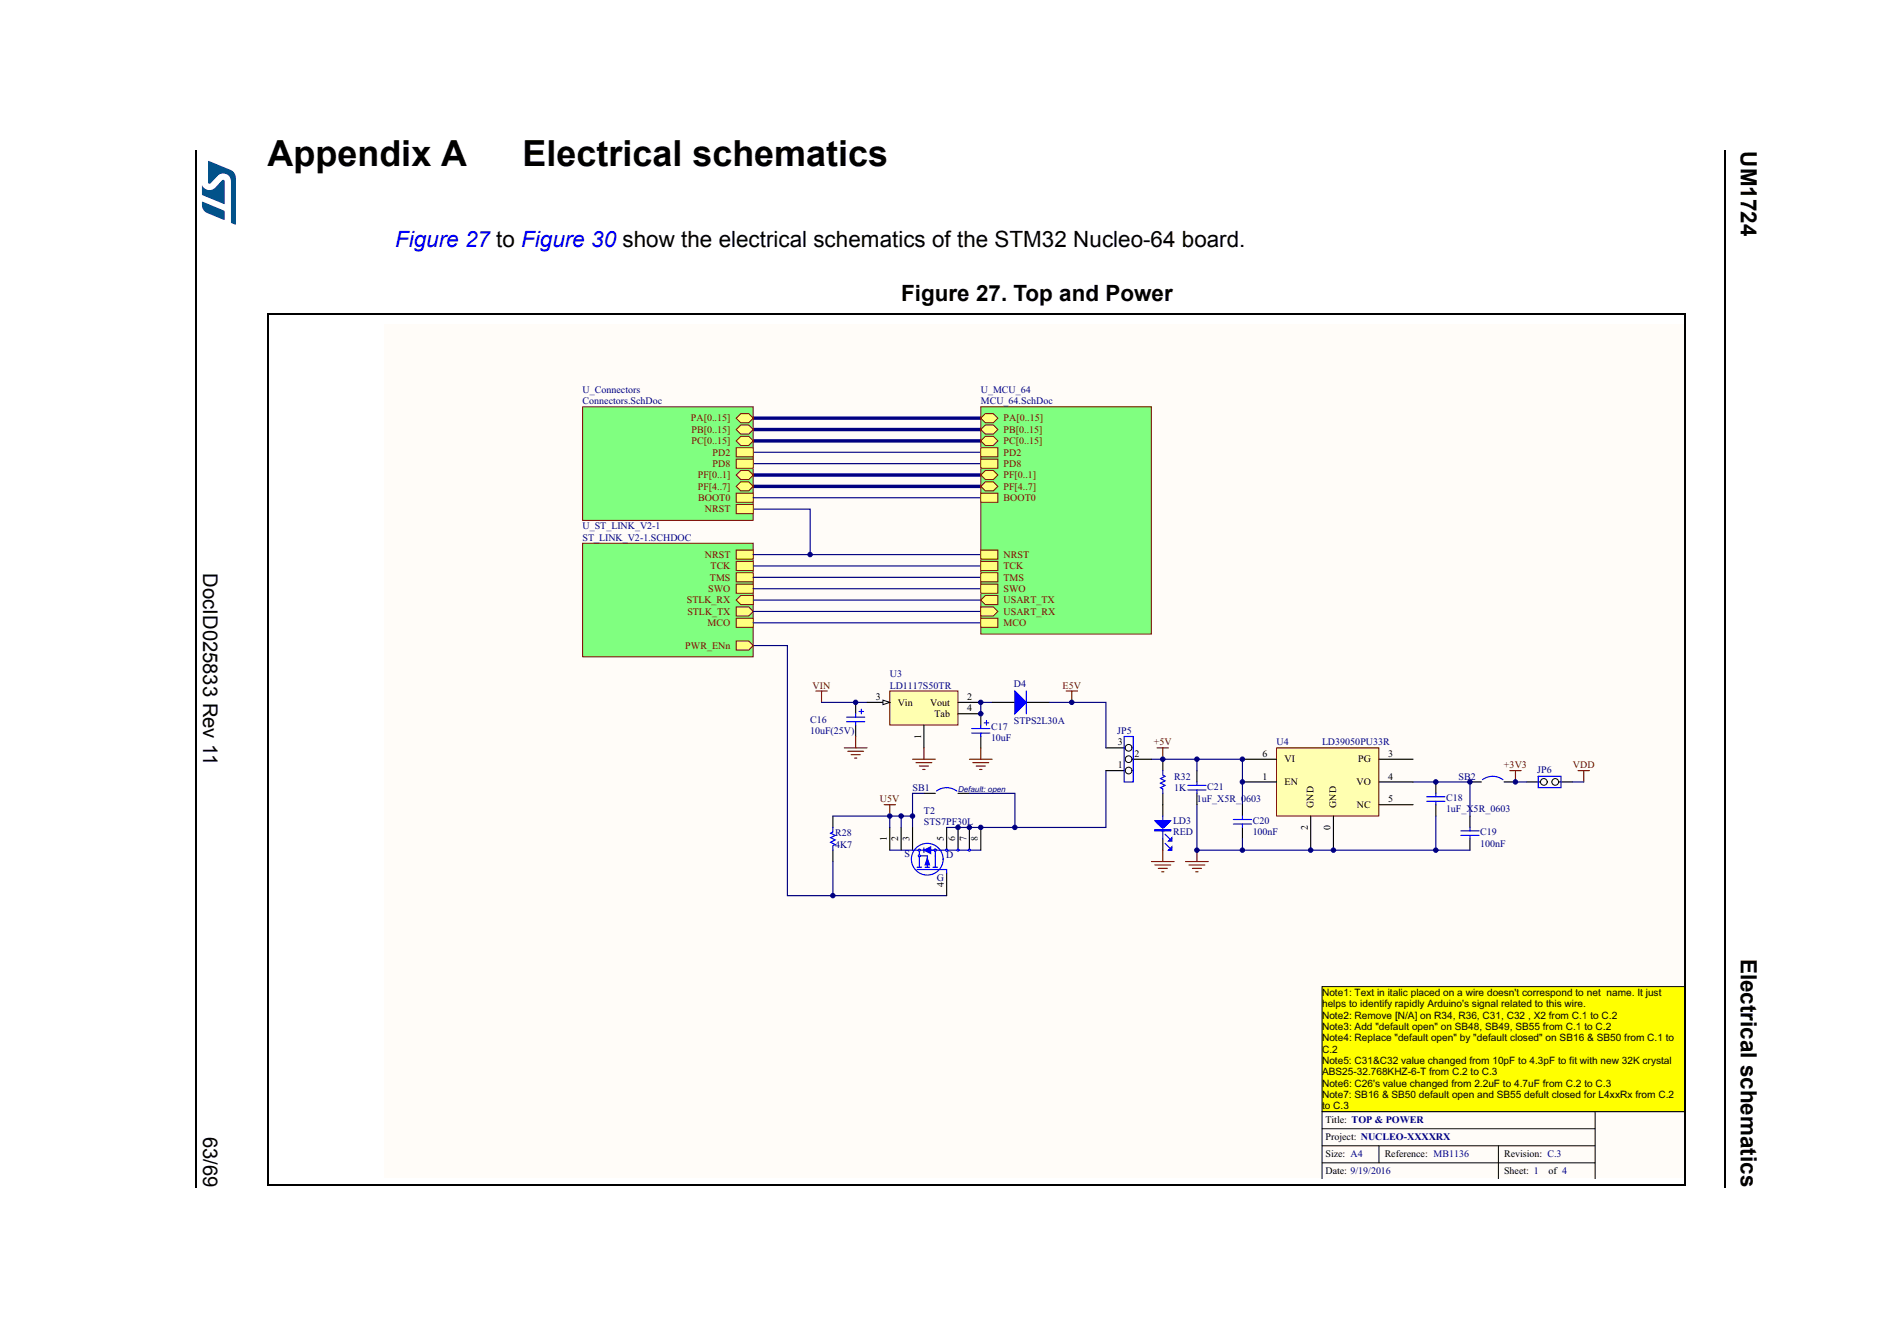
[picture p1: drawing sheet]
<svg xmlns="http://www.w3.org/2000/svg" width="297mm" height="210mm" viewBox="0 0 297 210" stroke-linecap="round" stroke-linejoin="round" font-family="sans-serif">
<path d="M30.6 23.6l.2 .1zM270.6 23.6l.2 .1z" fill="#000"/>
<path d="M30.7 23.7v162.6M270.7 23.7v162.6" fill="none" stroke="#000" stroke-width=".17"/>
<path d="M31.7 25.2h5.3v10h-5.3z" fill="#fff"/>
<g fill="#005189">
<path d="M32.7 25.3l3.5 1.4a1.35 1.35 0 0 1 .8 1.2v7.3h-.1l-.7-.3v-6.4a1.22 1.22 0 0 0-.8-1.2 1.22 1.22 0 0 0-1.4 .4l-.9 1-.4 .1z"/>
<path d="M31.7 31.7l3.5 1.4v1.4l-1.6-.6a2.16 2.16 0 0 1-1.9-1.3z"/>
<path d="M31.7 29.1a1.43 1.43 0 0 0 1.8 .6l1.3-1.4 .2-.1 .2 .1v3.7l-3.4-1.4-.1-.2z"/>
</g>
<path d="M60.3 51h203.9v133.8h-203.9z" fill="#fff"/>
<path d="M60.3 50.9h203.9v133.9h-203.9z" fill="#fffcf8"/>
<path d="M207.5 177.1h42.8M207.5 179.7h42.8M216.4 179.7v2.7M235.1 179.7v5.2M250.3 174.4v10.5M264.3 174.4h-56.8v10.5M207.5 182.4h42.8" fill="none" stroke="#000" stroke-width=".16"/>
<path d="M130.7 128v1.8M130.7 133.4v1.8M195 126.2v1.8M195 129.8v1.8M225.3 122.7v1.8M225.3 126.2v1.8M230.7 128v1.8M230.7 131.6v1.8M239.6 122.7h3.2" fill="none" stroke="#000" stroke-width=".18"/>
<g fill="none" stroke="#00f" stroke-width=".18">
<path d="M130.7 129.8v.7l-.4 .2 .8 .4-.8 .3 .8 .4-.8 .3 .8 .4-.4 .2v.7M193.5 129.3h2.9M193.5 128.6h2.9M195 128v.6M195 129.3v.5M223.9 125.7h2.8M223.9 125h2.8M225.3 124.5v.5M225.3 125.7v.5M229.2 131.1h2.9M229.2 130.3h2.9M230.7 129.8v.5"/>
<path d="M230.7 131.1v.5"/>
</g>
<g fill="none" stroke="#800000" stroke-width=".18">
<path d="M128 108.4h1.8M128.9 108.4v1.8M181.6 117.3h1.8M182.5 117.3v1.8M138.7 126.2h1.8M139.6 126.2v1.8M186 135.2h3.6M186.6 135.7h2.5M187.1 136.2h1.4M187.6 136.8h.4M187.8 133.4v1.8M236.9 120.9h1.8"/>
<path d="M237.8 120.9v1.8M247.6 120.9h1.8M248.5 120.9v1.8"/>
</g>
<path d="M118.2 101.3h5.4v39.2h24.9M130.7 128h12.5v1.8M187.8 120.9v-1.8h7.2v7.1M221.7 122.7h9v5.3M225.3 128v5.4" fill="none" stroke="#000080" stroke-width=".18"/>
<circle cx="242.3" cy="122.7" r=".53" fill="#fffcf8"/>
<circle cx="242.3" cy="122.7" r=".53" fill="none" stroke="#000" stroke-width=".16"/>
<path d="M243.5 122.7h3.2" fill="none" stroke="#000" stroke-width=".18"/>
<circle cx="244" cy="122.7" r=".53" fill="#fffcf8"/>
<circle cx="244" cy="122.7" r=".53" fill="none" stroke="#000" stroke-width=".16"/>
<path d="M241.4 121.8h3.5v1.8h-3.5z" fill="none" stroke="#00f" stroke-width=".18"/>
<path d="M237.8 122.7h1.8M246.7 122.7h1.8" fill="none" stroke="#000080" stroke-width=".18"/>
<path d="M91.4 85.2h26.8v17.8h-26.8z" fill="#80ff80"/>
<path d="M91.4 85.2h26.8v17.8h-26.8z" fill="none" stroke="#800000" stroke-width=".16"/>
<path d="M115.5 89.9h2.7v1.4h-2.7z" fill="#ffff80"/>
<path d="M115.5 89.9h2.7v1.4h-2.7z" fill="none" stroke="#800000" stroke-width=".16"/>
<path d="M115.5 88.1h2.7v1.4h-2.7z" fill="#ffff80"/>
<path d="M115.5 88.1h2.7v1.4h-2.7z" fill="none" stroke="#800000" stroke-width=".16"/>
<path d="M115.5 97h2.7v1.4h-2.7z" fill="#ffff80"/>
<path d="M115.5 97h2.7v1.4h-2.7z" fill="none" stroke="#800000" stroke-width=".16"/>
<path d="M115.5 86.3h2.7v1.4h-2.7z" fill="#ffff80"/>
<path d="M115.5 86.3h2.7v1.4h-2.7z" fill="none" stroke="#800000" stroke-width=".16"/>
<path d="M115.5 94.1l.7-.7h2v1.5h-2z" fill-rule="evenodd" fill="#ffff80"/>
<path d="M115.5 94.1l.7-.7h2v1.5h-2z" fill="none" stroke="#800000" stroke-width=".16"/>
<path d="M115.5 95.2h2l.7 .7-.7 .7h-2z" fill-rule="evenodd" fill="#ffff80"/>
<path d="M115.5 95.2h2l.7 .7-.7 .7h-2z" fill="none" stroke="#800000" stroke-width=".16"/>
<path d="M115.5 91.6h2.7v1.5h-2.7z" fill="#ffff80"/>
<path d="M115.5 91.6h2.7v1.5h-2.7z" fill="none" stroke="#800000" stroke-width=".16"/>
<path d="M115.5 100.6h2l.7 .7-.7 .7h-2z" fill-rule="evenodd" fill="#ffff80"/>
<path d="M115.5 100.6h2l.7 .7-.7 .7h-2z" fill="none" stroke="#800000" stroke-width=".16"/>
<path d="M118.2 65.6h35.7M118.2 67.4h35.7M118.2 76.3h35.7M118.2 69.2h35.7M118.2 74.5h35.7" fill="none" stroke="#000080" stroke-width=".54"/>
<path d="M118.2 71h35.7M118.2 72.7h35.7M118.2 87h35.7M118.2 88.8h35.7M118.2 90.6h35.7M118.2 92.4h35.7M118.2 94.1h35.7M118.2 95.9h35.7M118.2 97.7h35.7" fill="none" stroke="#000080" stroke-width=".18"/>
<path d="M182.8 130.9l.7 .7M182.8 132.3l.7 .7" fill="none" stroke="#00f" stroke-width=".18"/>
<path d="M183.4 131.9l.5-.5v.5z" fill="#00f"/>
<path d="M183.4 131.9l.5-.5v.5z" fill="none" stroke="#00f" stroke-width=".18"/>
<path d="M183.4 133.4l.5-.6v.6z" fill="#00f"/>
<g fill="none" stroke="#00f" stroke-width=".18">
<path d="M139.6 133.4h4.7M143.9 136.4h4.6v.5M143.9 136.1h.7M144.3 134.3h1.2v1.8M145 133.4h1.8M145.2 136.1h.7M146.4 136.1h.7M146.8 134.3v1.8M148.5 133.4h.1M181.2 130.2h2.5v.1h-2.5zM181.4 128.9h2.1M181.6 128.7v.4h1.8v-.4"/>
<path d="M181.7 128.7v.6h1.5v-.6M181.9 128.7v.8h1.1v-.8M182.1 129.6h.7M182.1 128.7v.9M182.3 129.8h.3M182.3 130.2v.1M182.3 128.7v1.1M182.3 129.8l-1.1-1.1h2.5l-1.1 1.1M182.5 120.9v.7l.3 .2-.7 .3 .7 .4-.7 .4 .7 .3-.7 .4 .4 .1v.8M182.5 128v3.6M182.6 130.2v.1M182.6 128.7v1.1"/>
<path d="M182.8 128.7v.9M183.4 133.4l.5-.6v.6z"/>
<circle cx="145.5" cy="134.8" r="2.49"/>
</g>
<path d="M182.5 119.1v1.8M143.2 129.8v3.6M148.5 129.8v3.6M148.5 136.9v3.6M182.5 124.5v3.5M182.5 131.6v1.8" fill="none" stroke="#000" stroke-width=".18"/>
<path d="M180.7 135.2h3.5M181.2 135.7h2.5M181.7 136.2h1.5M182.3 136.8h.3M182.5 133.4v1.8" fill="none" stroke="#800000" stroke-width=".18"/>
<path d="M118.2 79.9h8.9v7.1M130.7 135.2v5.3" fill="none" stroke="#000080" stroke-width=".18"/>
<circle cx="146.8" cy="133.4" r=".17" fill="#c0c0c0"/>
<circle cx="146.8" cy="133.4" r=".17" fill="none" stroke="#00f" stroke-width=".16"/>
<path d="M144.3 133.4v2.7M153.9 133.4h-7.1v.9" fill="none" stroke="#00f" stroke-width=".18"/>
<circle cx="144.3" cy="133.4" r=".17" fill="#c0c0c0"/>
<circle cx="144.3" cy="133.4" r=".17" fill="none" stroke="#00f" stroke-width=".16"/>
<circle cx="146.8" cy="133.4" r=".17" fill="#c0c0c0"/>
<circle cx="146.8" cy="133.4" r=".17" fill="none" stroke="#00f" stroke-width=".16"/>
<circle cx="144.3" cy="134.3" r=".17" fill="#c0c0c0"/>
<circle cx="144.3" cy="134.3" r=".17" fill="none" stroke="#00f" stroke-width=".16"/>
<path d="M144.4 133.4h2.2" fill="none" stroke="#00f" stroke-width=".18"/>
<path d="M145.5 134.6l.4 1.1h-.7z" fill="#00f"/>
<path d="M145.5 134.6l.4 1.1h-.7z" fill="none" stroke="#00f" stroke-width=".16"/>
<path d="M145 133v.7" fill="none" stroke="#00f" stroke-width=".18"/>
<path d="M145 133.4l1-.6v1.1z" fill="#00f"/>
<path d="M145 133.4l1-.6v1.1z" fill="none" stroke="#00f" stroke-width=".16"/>
<path d="M150.3 129.8v3.6M152.1 129.8v3.6M153.9 129.8v3.6" fill="none" stroke="#000" stroke-width=".18"/>
<circle cx="148.5" cy="133.4" r=".17" fill="#c0c0c0"/>
<circle cx="148.5" cy="133.4" r=".17" fill="none" stroke="#00f" stroke-width=".16"/>
<circle cx="150.3" cy="133.4" r=".17" fill="#c0c0c0"/>
<circle cx="150.3" cy="133.4" r=".17" fill="none" stroke="#00f" stroke-width=".16"/>
<circle cx="152.1" cy="133.4" r=".17" fill="#c0c0c0"/>
<circle cx="152.1" cy="133.4" r=".17" fill="none" stroke="#00f" stroke-width=".16"/>
<path d="M134.3 110.2v1.8M134.3 113.8v1.7M153.9 112v1.8M153.9 115.5v1.8M139.6 129.8v3.6M141.4 129.8v3.6" fill="none" stroke="#000" stroke-width=".18"/>
<path d="M128.9 110.2h7.1M139.6 128v1.8M141.4 128v1.8" fill="none" stroke="#000080" stroke-width=".18"/>
<path d="M132.5 117.3h3.5M133 117.9h2.5M133.6 118.4h1.4M134.1 118.9h.3M134.3 115.5v1.8M143.2 119.1h3.6M143.7 119.6h2.5M145 117.3v1.8M144.3 120.2h1.4M144.8 120.7h.4" fill="none" stroke="#800000" stroke-width=".18"/>
<path d="M132.8 112.5h2.9M132.8 113.2h2.9M134.3 112v.5M134.3 113.2v.6M134.8 111.6h.7M135.2 111.3v.7M152.5 114.3h2.8M152.5 115h2.8M153.9 113.8v.5M153.9 115v.5M154.4 113.4h.7M154.8 113v.8" fill="none" stroke="#00f" stroke-width=".18"/>
<path d="M139.6 108.4h10.7v5.3h-10.7z" fill="#ffffb0"/>
<path d="M139.6 108.4h10.7v5.3h-10.7z" fill="none" stroke="#800000" stroke-width=".16"/>
<path d="M136 110.2h3.6" fill="none" stroke="#000" stroke-width=".18"/>
<path d="M138.5 109.8l1.1 .4-1.1 .3z" fill="#fffcf8"/>
<path d="M138.5 109.8l1.1 .4-1.1 .3z" fill="none" stroke="#000" stroke-width=".16"/>
<path d="M145 113.8v3.5M150.3 110.2h3.6M150.3 112h3.6" fill="none" stroke="#000" stroke-width=".18"/>
<path d="M91.4 63.8h26.8v17.8h-26.8z" fill="#80ff80"/>
<path d="M91.4 63.8h26.8v17.8h-26.8z" fill="none" stroke="#800000" stroke-width=".16"/>
<path d="M115.5 65.6l.7-.7h1.3l.7 .7-.7 .7h-1.3z" fill-rule="evenodd" fill="#ffff80"/>
<path d="M115.5 65.6l.7-.7h1.3l.7 .7-.7 .7h-1.3z" fill="none" stroke="#800000" stroke-width=".16"/>
<path d="M115.5 67.4l.7-.7h1.3l.7 .7-.7 .7h-1.3z" fill-rule="evenodd" fill="#ffff80"/>
<path d="M115.5 67.4l.7-.7h1.3l.7 .7-.7 .7h-1.3z" fill="none" stroke="#800000" stroke-width=".16"/>
<path d="M115.5 69.2l.7-.7h1.3l.7 .7-.7 .7h-1.3z" fill-rule="evenodd" fill="#ffff80"/>
<path d="M115.5 69.2l.7-.7h1.3l.7 .7-.7 .7h-1.3z" fill="none" stroke="#800000" stroke-width=".16"/>
<path d="M115.5 76.3l.7-.7h1.3l.7 .7-.7 .7h-1.3z" fill-rule="evenodd" fill="#ffff80"/>
<path d="M115.5 76.3l.7-.7h1.3l.7 .7-.7 .7h-1.3z" fill="none" stroke="#800000" stroke-width=".16"/>
<path d="M115.5 70.2h2.7v1.5h-2.7z" fill="#ffff80"/>
<path d="M115.5 70.2h2.7v1.5h-2.7z" fill="none" stroke="#800000" stroke-width=".16"/>
<path d="M115.5 72h2.7v1.4h-2.7z" fill="#ffff80"/>
<path d="M115.5 72h2.7v1.4h-2.7z" fill="none" stroke="#800000" stroke-width=".16"/>
<path d="M115.5 74.5l.7-.7h1.3l.7 .7-.7 .7h-1.3z" fill-rule="evenodd" fill="#ffff80"/>
<path d="M115.5 74.5l.7-.7h1.3l.7 .7-.7 .7h-1.3z" fill="none" stroke="#800000" stroke-width=".16"/>
<path d="M115.5 79.2h2.7v1.4h-2.7z" fill="#ffff80"/>
<path d="M115.5 79.2h2.7v1.4h-2.7z" fill="none" stroke="#800000" stroke-width=".16"/>
<path d="M115.5 77.4h2.7v1.4h-2.7z" fill="#ffff80"/>
<path d="M115.5 77.4h2.7v1.4h-2.7z" fill="none" stroke="#800000" stroke-width=".16"/>
<path d="M118.2 78.1h35.7" fill="none" stroke="#000080" stroke-width=".18"/>
<path d="M153.9 63.8h26.8v35.7h-26.8z" fill="#80ff80"/>
<path d="M153.9 63.8h26.8v35.7h-26.8z" fill="none" stroke="#800000" stroke-width=".16"/>
<path d="M153.9 86.3h2.7v1.4h-2.7z" fill="#ffff80"/>
<path d="M153.9 86.3h2.7v1.4h-2.7z" fill="none" stroke="#800000" stroke-width=".16"/>
<path d="M153.9 97h2.7v1.4h-2.7z" fill="#ffff80"/>
<path d="M153.9 97h2.7v1.4h-2.7z" fill="none" stroke="#800000" stroke-width=".16"/>
<path d="M153.9 95.2h2l.7 .7-.7 .7h-2z" fill-rule="evenodd" fill="#ffff80"/>
<path d="M153.9 95.2h2l.7 .7-.7 .7h-2z" fill="none" stroke="#800000" stroke-width=".16"/>
<path d="M153.9 94.1l.7-.7h2v1.5h-2z" fill-rule="evenodd" fill="#ffff80"/>
<path d="M153.9 94.1l.7-.7h2v1.5h-2z" fill="none" stroke="#800000" stroke-width=".16"/>
<path d="M153.9 65.6l.7-.7h1.3l.7 .7-.7 .7h-1.3z" fill-rule="evenodd" fill="#ffff80"/>
<path d="M153.9 65.6l.7-.7h1.3l.7 .7-.7 .7h-1.3z" fill="none" stroke="#800000" stroke-width=".16"/>
<path d="M153.9 67.4l.7-.7h1.3l.7 .7-.7 .7h-1.3z" fill-rule="evenodd" fill="#ffff80"/>
<path d="M153.9 67.4l.7-.7h1.3l.7 .7-.7 .7h-1.3z" fill="none" stroke="#800000" stroke-width=".16"/>
<path d="M153.9 69.2l.7-.7h1.3l.7 .7-.7 .7h-1.3z" fill-rule="evenodd" fill="#ffff80"/>
<path d="M153.9 69.2l.7-.7h1.3l.7 .7-.7 .7h-1.3z" fill="none" stroke="#800000" stroke-width=".16"/>
<path d="M153.9 76.3l.7-.7h1.3l.7 .7-.7 .7h-1.3z" fill-rule="evenodd" fill="#ffff80"/>
<path d="M153.9 76.3l.7-.7h1.3l.7 .7-.7 .7h-1.3z" fill="none" stroke="#800000" stroke-width=".16"/>
<path d="M153.9 70.2h2.7v1.5h-2.7z" fill="#ffff80"/>
<path d="M153.9 70.2h2.7v1.5h-2.7z" fill="none" stroke="#800000" stroke-width=".16"/>
<path d="M153.9 88.1h2.7v1.4h-2.7z" fill="#ffff80"/>
<path d="M153.9 88.1h2.7v1.4h-2.7z" fill="none" stroke="#800000" stroke-width=".16"/>
<path d="M153.9 89.9h2.7v1.4h-2.7z" fill="#ffff80"/>
<path d="M153.9 89.9h2.7v1.4h-2.7z" fill="none" stroke="#800000" stroke-width=".16"/>
<path d="M153.9 91.6h2.7v1.5h-2.7z" fill="#ffff80"/>
<path d="M153.9 91.6h2.7v1.5h-2.7z" fill="none" stroke="#800000" stroke-width=".16"/>
<path d="M153.9 72h2.7v1.4h-2.7z" fill="#ffff80"/>
<path d="M153.9 72h2.7v1.4h-2.7z" fill="none" stroke="#800000" stroke-width=".16"/>
<path d="M153.9 74.5l.7-.7h1.3l.7 .7-.7 .7h-1.3z" fill-rule="evenodd" fill="#ffff80"/>
<path d="M153.9 74.5l.7-.7h1.3l.7 .7-.7 .7h-1.3z" fill="none" stroke="#800000" stroke-width=".16"/>
<path d="M153.9 77.4h2.7v1.4h-2.7z" fill="#ffff80"/>
<path d="M153.9 77.4h2.7v1.4h-2.7z" fill="none" stroke="#800000" stroke-width=".16"/>
<path d="M145 124.5h1.8M150.3 124.5h1.8M230.7 122.7h1.7M236 122.7h1.8" fill="none" stroke="#000" stroke-width=".18"/>
<path d="M146.9 124.1a2.67 2.67 0 0 1 3.2 0M232.6 122.3a2.67 2.67 0 0 1 3.2 0" fill="none" stroke="#00f" stroke-width=".18"/>
<path d="M200.3 117.3h16.1v10.7h-16.1z" fill="#ffffb0"/>
<path d="M200.3 117.3h16.1v10.7h-16.1z" fill="none" stroke="#800000" stroke-width=".16"/>
<path d="M195 119.1h5.3M216.4 119.1h5.3M195 122.7h5.3M205.7 128v5.4M209.2 128v5.4M216.4 122.7h5.3M216.4 126.2h5.3" fill="none" stroke="#000" stroke-width=".18"/>
<path d="M187.8 126.2v7.2h42.9M195 131.6v1.8" fill="none" stroke="#000080" stroke-width=".18"/>
<path d="M207.5 154.8h56.7v19.6h-56.7z" fill="#ff0"/>
<path d="M264.3 154.8h-56.8v19.6h56.8" fill="none" stroke="#000" stroke-width=".16"/>
<path d="M180.7 119.1h7.1M173.5 120.9v8.9h-25" fill="none" stroke="#000080" stroke-width=".18"/>
<path d="M173.5 117.3h4.1" fill="none" stroke="#000" stroke-width=".18"/>
<circle cx="177.1" cy="117.3" r=".53" fill="#fffcf8"/>
<circle cx="177.1" cy="117.3" r=".53" fill="none" stroke="#000" stroke-width=".16"/>
<path d="M176.6 119.1h4.1" fill="none" stroke="#000" stroke-width=".18"/>
<circle cx="177.1" cy="119.1" r=".53" fill="#fffcf8"/>
<circle cx="177.1" cy="119.1" r=".53" fill="none" stroke="#000" stroke-width=".16"/>
<path d="M173.5 120.9h4.1" fill="none" stroke="#000" stroke-width=".18"/>
<circle cx="177.1" cy="120.9" r=".53" fill="#fffcf8"/>
<circle cx="177.1" cy="120.9" r=".53" fill="none" stroke="#000" stroke-width=".16"/>
<path d="M176.4 115.5h1.4v7.2h-1.4zM186.4 123.9h2.8M186.4 123.2h2.8M187.8 122.7v.5M187.8 123.9v.6" fill="none" stroke="#00f" stroke-width=".18"/>
<path d="M155.7 110.2h3.6M161 110.2h3.6M187.8 120.9v1.8M187.8 124.5v1.7" fill="none" stroke="#000" stroke-width=".18"/>
<path d="M152.1 119.1h3.6M152.7 119.6h2.4M153.9 117.3v1.8M167.3 108.4h1.8M168.2 108.4v1.8M153.2 120.2h1.4M153.7 120.7h.4" fill="none" stroke="#800000" stroke-width=".18"/>
<path d="M155.7 110.2h-1.8v1.8M164.6 110.2h8.9v7.1M145 124.5h-1.8v3.5M152.1 124.5h7.2v5.3" fill="none" stroke="#000080" stroke-width=".18"/>
<path d="M159.3 108.4l1.7 1.8-1.7 1.8z" fill="#00f"/>
<path d="M159.3 108.4l1.7 1.8-1.7 1.8zM161 108.4v3.6" fill="none" stroke="#00f" stroke-width=".18"/>
<circle cx="127.1" cy="87" r=".35" fill="#000080"/>
<circle cx="127.1" cy="87" r=".35" fill="none" stroke="#000080" stroke-width=".16"/>
<circle cx="130.7" cy="140.5" r=".35" fill="#000080"/>
<circle cx="130.7" cy="140.5" r=".35" fill="none" stroke="#000080" stroke-width=".16"/>
<circle cx="134.3" cy="110.2" r=".35" fill="#000080"/>
<circle cx="134.3" cy="110.2" r=".35" fill="none" stroke="#000080" stroke-width=".16"/>
<circle cx="139.6" cy="128" r=".35" fill="#000080"/>
<circle cx="139.6" cy="128" r=".35" fill="none" stroke="#000080" stroke-width=".16"/>
<circle cx="141.4" cy="128" r=".35" fill="#000080"/>
<circle cx="141.4" cy="128" r=".35" fill="none" stroke="#000080" stroke-width=".16"/>
<circle cx="143.2" cy="128" r=".35" fill="#000080"/>
<circle cx="143.2" cy="128" r=".35" fill="none" stroke="#000080" stroke-width=".16"/>
<circle cx="150.3" cy="129.8" r=".35" fill="#000080"/>
<circle cx="150.3" cy="129.8" r=".35" fill="none" stroke="#000080" stroke-width=".16"/>
<circle cx="152.1" cy="129.8" r=".35" fill="#000080"/>
<circle cx="152.1" cy="129.8" r=".35" fill="none" stroke="#000080" stroke-width=".16"/>
<circle cx="153.9" cy="129.8" r=".35" fill="#000080"/>
<circle cx="153.9" cy="129.8" r=".35" fill="none" stroke="#000080" stroke-width=".16"/>
<circle cx="153.9" cy="112" r=".35" fill="#000080"/>
<circle cx="153.9" cy="112" r=".35" fill="none" stroke="#000080" stroke-width=".16"/>
<circle cx="153.9" cy="110.2" r=".35" fill="#000080"/>
<circle cx="153.9" cy="110.2" r=".35" fill="none" stroke="#000080" stroke-width=".16"/>
<circle cx="159.2" cy="129.8" r=".35" fill="#000080"/>
<circle cx="159.2" cy="129.8" r=".35" fill="none" stroke="#000080" stroke-width=".16"/>
<circle cx="168.2" cy="110.2" r=".35" fill="#000080"/>
<circle cx="168.2" cy="110.2" r=".35" fill="none" stroke="#000080" stroke-width=".16"/>
<circle cx="182.5" cy="119.1" r=".35" fill="#000080"/>
<circle cx="182.5" cy="119.1" r=".35" fill="none" stroke="#000080" stroke-width=".16"/>
<circle cx="187.8" cy="133.4" r=".35" fill="#000080"/>
<circle cx="187.8" cy="133.4" r=".35" fill="none" stroke="#000080" stroke-width=".16"/>
<circle cx="187.8" cy="119.1" r=".35" fill="#000080"/>
<circle cx="187.8" cy="119.1" r=".35" fill="none" stroke="#000080" stroke-width=".16"/>
<circle cx="194.9" cy="133.4" r=".35" fill="#000080"/>
<circle cx="194.9" cy="133.4" r=".35" fill="none" stroke="#000080" stroke-width=".16"/>
<circle cx="194.9" cy="122.7" r=".35" fill="#000080"/>
<circle cx="194.9" cy="122.7" r=".35" fill="none" stroke="#000080" stroke-width=".16"/>
<circle cx="194.9" cy="119.1" r=".35" fill="#000080"/>
<circle cx="194.9" cy="119.1" r=".35" fill="none" stroke="#000080" stroke-width=".16"/>
<circle cx="205.7" cy="133.4" r=".35" fill="#000080"/>
<circle cx="205.7" cy="133.4" r=".35" fill="none" stroke="#000080" stroke-width=".16"/>
<circle cx="209.2" cy="133.4" r=".35" fill="#000080"/>
<circle cx="209.2" cy="133.4" r=".35" fill="none" stroke="#000080" stroke-width=".16"/>
<circle cx="225.3" cy="133.4" r=".35" fill="#000080"/>
<circle cx="225.3" cy="133.4" r=".35" fill="none" stroke="#000080" stroke-width=".16"/>
<circle cx="225.3" cy="122.7" r=".35" fill="#000080"/>
<circle cx="225.3" cy="122.7" r=".35" fill="none" stroke="#000080" stroke-width=".16"/>
<circle cx="230.6" cy="122.7" r=".35" fill="#000080"/>
<circle cx="230.6" cy="122.7" r=".35" fill="none" stroke="#000080" stroke-width=".16"/>
<circle cx="237.8" cy="122.7" r=".35" fill="#000080"/>
<circle cx="237.8" cy="122.7" r=".35" fill="none" stroke="#000080" stroke-width=".16"/>
<path d="M42 49.1v136.8M42 49.2h222.5M264.4 49.2v136.7M41.9 185.9h222.5" fill="none" stroke="#000" stroke-width=".17"/>
<g font-size="5.6">
<text x="42" y="26.1">Appendix A</text>
<text x="82" y="26.1">Electrical schematics</text>
</g>
<g font-size="3.5">
<text x="273.2" y="23.7" transform="rotate(90 273.2 23.7)">UM1724</text>
<text x="141.4" y="47.2">Figure 27. Top and Power</text>
<text x="273.2" y="150.4" transform="rotate(90 273.2 150.4)">Electrical schematics</text>
</g>
<text font-size="3.5" fill="#00f" x="62" y="38.8">Figure 27 to Figure 30 show the electrical schematics of the STM32 Nucleo-64 board.</text>
<g font-size="3.2">
<text x="31.9" y="90" transform="rotate(90 31.9 90)">DocID025833 Rev 11</text>
<text x="31.9" y="178.3" transform="rotate(90 31.9 178.3)">63/69</text>
</g>
<g font-size="1.6" fill="#000080">
<text x="91.4" y="61.7">U_Connectors</text>
<text x="91.4" y="63.4">Connectors.SchDoc</text>
<text x="153.9" y="61.7">U_MCU_64</text>
<text x="153.9" y="63.4">MCU_64.SchDoc</text>
<text x="91.4" y="83.1">U_ST_LINK_V2-1</text>
<text x="91.4" y="84.8">ST_LINK_V2-1.SCHDOC</text>
<text x="139.6" y="106.2">U3</text>
<text x="159.1" y="107.8">D4</text>
<text x="127.1" y="113.4">C16</text>
<text x="139.6" y="108">LD1117S50TR</text>
<text x="159.1" y="113.6">STPS2L30A</text>
<text x="127.1" y="115.2">10uF(25V)</text>
<text x="155.5" y="114.4">C17</text>
<text x="155.5" y="116.2">10uF</text>
<text x="175.3" y="115.2">JP5</text>
<text x="200.3" y="116.9">U4</text>
<text x="207.5" y="116.9">LD39050PU33R</text>
<text x="143.2" y="124.1">SB1</text>
<text x="184.2" y="122.3">R32</text>
<text x="184.2" y="124.1">1K</text>
<text x="187.8" y="125.9">1uF_X5R_0603</text>
<text x="189.4" y="123.9">C21</text>
<text x="226.9" y="125.7">C18</text>
<text x="228.9" y="122.3">SB2</text>
<text x="241.2" y="121.2">JP6</text>
<text x="131.1" y="131.2">R28</text>
<text x="145" y="127.6">T2</text>
<text x="145" y="129.4">STS7PF30L</text>
<text x="184.1" y="129.2">LD3</text>
<text x="184.1" y="131">RED</text>
<text x="196.6" y="129.2">C20</text>
<text x="196.6" y="131">100nF</text>
<text x="226.9" y="127.5">1uF_X5R_0603</text>
<text x="232.3" y="131">C19</text>
<text x="131.1" y="133">4K7</text>
<text x="141.9" y="134.4">S</text>
<text x="148.5" y="134.6">D</text>
<text x="232.3" y="132.8">100nF</text>
<text x="147" y="138.2">G</text>
</g>
<g font-size="1.6" fill="#800000">
<text x="108.4" y="66.1">PA[0..15]</text>
<text x="108.5" y="67.9">PB[0..15]</text>
<text x="108.5" y="69.7">PC[0..15]</text>
<text x="111.8" y="71.5">PD2</text>
<text x="157.5" y="66.1">PA[0..15]</text>
<text x="157.5" y="67.9">PB[0..15]</text>
<text x="157.5" y="69.7">PC[0..15]</text>
<text x="157.5" y="71.5">PD2</text>
<text x="109.5" y="76.8">PF[4..7]</text>
<text x="109.5" y="75">PF[0..1]</text>
<text x="111.8" y="73.2">PD8</text>
<text x="157.5" y="76.8">PF[4..7]</text>
<text x="157.5" y="73.2">PD8</text>
<text x="157.5" y="75">PF[0..1]</text>
<text x="109.5" y="78.6">BOOT0</text>
<text x="110.6" y="80.4">NRST</text>
<text x="157.5" y="78.6">BOOT0</text>
<text x="110.6" y="87.5">NRST</text>
<text x="111.5" y="89.3">TCK</text>
<text x="157.5" y="87.5">NRST</text>
<text x="157.5" y="89.3">TCK</text>
<text x="107.8" y="94.6">STLK_RX</text>
<text x="111.1" y="92.9">SWO</text>
<text x="111.4" y="91.1">TMS</text>
<text x="157.5" y="94.6">USART_TX</text>
<text x="157.5" y="91.1">TMS</text>
<text x="157.5" y="92.9">SWO</text>
<text x="107.5" y="101.8">PWR_ENn</text>
<text x="107.9" y="96.4">STLK_TX</text>
<text x="111" y="98.2">MCO</text>
<text x="157.5" y="98.2">MCO</text>
<text x="157.5" y="96.4">USART_RX</text>
<text x="127.5" y="108">VIN</text>
<text x="166.7" y="108">E5V</text>
<text x="181.1" y="116.9">+5V</text>
<text x="138.1" y="125.9">U5V</text>
<text x="236" y="120.5">+3V3</text>
<text x="246.8" y="120.5">VDD</text>
</g>
<g font-size="1.6">
<text x="137.4" y="109.8">3</text>
<text x="140.9" y="110.7">Vin</text>
<text x="145.9" y="110.7">Vout</text>
<text x="146.6" y="112.5">Tab</text>
<text x="151.8" y="109.8">2</text>
<text x="151.8" y="111.6">4</text>
<text x="144.5" y="116" transform="rotate(-90 144.5 116)">1</text>
<text x="175.4" y="116.9">3</text>
<text x="178" y="118.7">2</text>
<text x="198.1" y="118.7">6</text>
<text x="201.6" y="119.6">VI</text>
<text x="213.1" y="119.6">PG</text>
<text x="217.8" y="118.7">3</text>
<text x="175.4" y="120.5">1</text>
<text x="198.1" y="122.3">1</text>
<text x="201.6" y="123.2">EN</text>
<text x="212.8" y="123.2">VO</text>
<text x="217.8" y="125.9">5</text>
<text x="217.8" y="122.3">4</text>
<text x="139.2" y="131.9" transform="rotate(-90 139.2 131.9)">1</text>
<text x="140.9" y="131.9" transform="rotate(-90 140.9 131.9)">2</text>
<text x="142.7" y="131.9" transform="rotate(-90 142.7 131.9)">3</text>
<text x="148.1" y="131.9" transform="rotate(-90 148.1 131.9)">5</text>
<text x="149.9" y="131.9" transform="rotate(-90 149.9 131.9)">6</text>
<text x="151.7" y="131.9" transform="rotate(-90 151.7 131.9)">7</text>
<text x="153.4" y="131.9" transform="rotate(-90 153.4 131.9)">8</text>
<text x="205.2" y="130.3" transform="rotate(-90 205.2 130.3)">2</text>
<text x="206.1" y="126.8" transform="rotate(-90 206.1 126.8)">GND</text>
<text x="208.8" y="130.3" transform="rotate(-90 208.8 130.3)">0</text>
<text x="209.7" y="126.8" transform="rotate(-90 209.7 126.8)">GND</text>
<text x="212.9" y="126.7">NC</text>
<text x="148.1" y="139.2" transform="rotate(-90 148.1 139.2)">4</text>
<text x="207.5" y="156.2">Note1: Text in italic placed on a wire doesn't correspond to net name. It just</text>
<text x="207.5" y="158">helps to identify rapidly Arduino's signal related to this wire.</text>
<text x="207.5" y="159.8">Note2: Remove [N/A] on R34, R36, C31, C32 , X2 from C.1 to C.2</text>
<text x="207.5" y="161.6">Note3: Add &quot;default open&quot; on SB48, SB49, SB55 from C.1 to C.2</text>
<text x="207.5" y="163.3">Note4: Replace &quot;default open&quot; by &quot;default closed&quot; on SB16 &amp; SB50 from C.1 to</text>
<text x="207.5" y="165.1">C.2</text>
<text x="207.5" y="166.9">Note5: C31&amp;C32 value changed from 10pF to 4.3pF to fit with new 32K crystal</text>
<text x="207.5" y="168.7">ABS25-32.768KHZ-6-T from C.2 to C.3</text>
<text x="207.5" y="170.5">Note6: C26's value changed from 2.2uF to 4.7uF from C.2 to C.3</text>
<text x="207.5" y="172.3">Note7: SB16 &amp; SB50 default open and SB55 defult closed for L4xxRx from C.2</text>
<text x="207.5" y="174.1">to C.3</text>
<text x="208" y="176.2">Title: TOP &amp; POWER</text>
<text x="208" y="178.8">Project: NUCLEO-XXXXRX</text>
<text x="208" y="181.5">Size: A4</text>
<text x="208" y="184.2">Date: 9/19/2016</text>
<text x="217.3" y="181.5">Reference: MB1136</text>
<text x="236" y="184.2">Sheet: 1</text>
<text x="236" y="181.5">Revision: C.3</text>
<text x="243" y="184.2">of 4</text>
</g>
<text font-size="1.3" fill="#000080" x="150.3" y="124.2">Default: open</text>
</svg>
